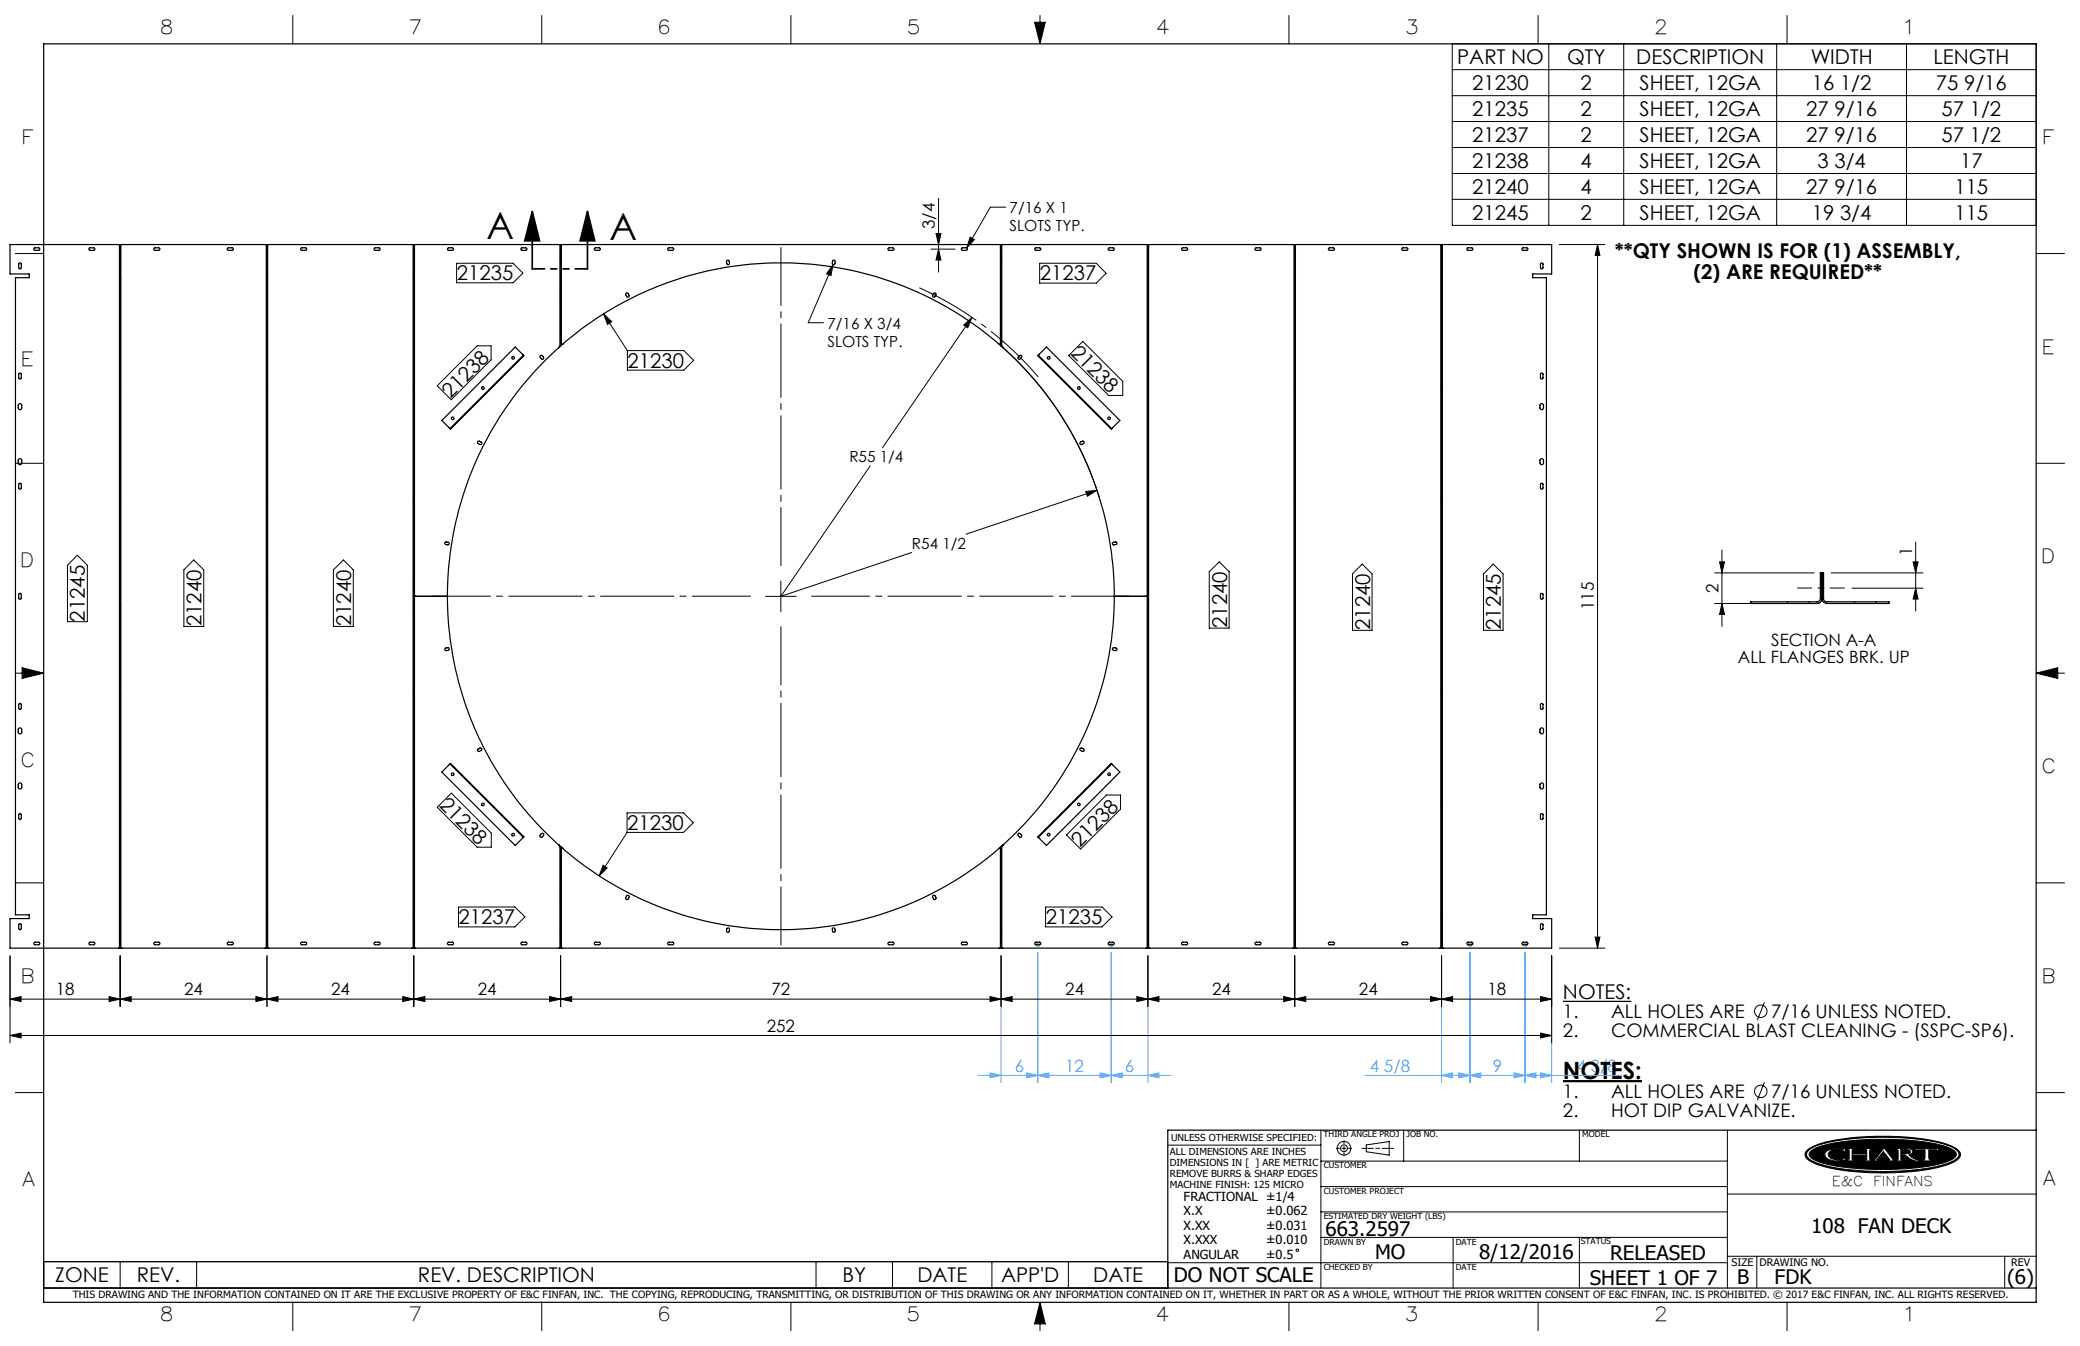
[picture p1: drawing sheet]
<svg xmlns="http://www.w3.org/2000/svg" width="432mm" height="279mm" viewBox="0 0 432 279" stroke-linecap="round" stroke-linejoin="round" font-family="sans-serif">
<g fill="none" stroke="#000" stroke-width=".21">
<path d="M60.8 3.2v5.9M112.5 3.2v5.9M164.2 3.2v5.9M214.8 4.6h2.2l-1.1 4.5zM215.9 3.2v5.9M267.6 3.2v5.9M301.5 9.1h121.2v37.7h-121.2zM301.5 14.5h121.2M301.5 19.9h121.2M319.3 3.2v5.9M321.5 9.1v37.7M337.1 9.1v37.7"/>
<path d="M368.8 9.1v37.7M371 3.2v5.9M395.8 9.1v37.7M301.5 25.2h121.2M301.5 30.6h121.2M301.5 36h121.2M3.2 52.6h5.9M94.8 54.6h11.7l2 2.1-2 2h-11.7zM172.9 54.9l-.4 2.3-.9-.4zM172.9 54.9l-5.1 12.1h3.2M193.3 51.7h5M194.3 48.5h1l-.5 2.3z"/>
<path d="M194.8 51.7l.5 2.3h-1zM194.8 41.2v15.3M201.4 49.2l.9 .5-1.6 1.8zM208.8 43h-3.2l-4.9 8.5M215.8 54.6h11.8l2 2.1-2 2.1h-11.8zM301.5 41.4h121.2M323.7 50.8h9.5M331.6 50.8l.5 2.2h-.9zM331.6 50.8v146M422.7 52.6h5.9M99.1 71.8h2.9v2.9l-8.3 8.3-2.9-2.9zM125.3 65.2l4.9 7.6"/>
<path d="M125.3 65.2l1.7 1.6-.9 .5zM130.2 72.8h11.8l2 2-2 2h-11.8zM200.1 67.5l1.7-1.6-.9 2.2zM201.8 65.9l-18.6 27.1M208.6 72.5a69.9 69.9 0 0 1 19.6 30.7M221.9 73.8l2.9-2.9 8.3 8.3v2.9h-2.9zM3.2 96.2h5.9M180.7 96.7l-18.6 27.1 27.2-9.1M422.7 96.2h5.9M16.1 115.3l2 2v11.7h-4.1v-11.7zM40.2 116.2l2.1 2.1v11.7h-4.1v-11.7zM69.2 118.3l2.1-2.1 2 2.1v11.7h-4.1z"/>
<path d="M225.4 102l2.3-.2-2 1.2zM227.7 101.8l-27.1 9.1M251 118.7l2.1-2.1 2.1 2.1v11.7h-4.2zM282.8 117.1l2 2v11.7h-4v-11.7zM310 117.1l2 2v11.7h-4v-11.7zM356 118.9h20.6M357 116.6h1l-.5 2.3zM357.5 114.2v15.8M380.2 118.9h19M397.2 116.6h1l-.5 2.3zM397.7 112.5v14.4M3.2 139.7h5.9"/>
<path d="M4.6 138.6l4.5 1.1-4.5 1.1zM158.9 123.8h6.4M162.1 120.6v6.4M356 125.3h21.6M357.5 125.3l.5 2.2h-1zM384.5 122.1h14.7M397.7 122.1l.5 2.3h-1zM422.7 139.7h5.9M422.7 139.7l4.5-1.1v2.2zM90.8 167.6l2.9-3 8.3 8.3v3h-2.9zM125.2 179.6l.8 .6-1.6 1.6zM130.2 168.7h11.7l2 2.1-2 2h-11.7z"/>
<path d="M130.2 172.8l-5.8 9M229.7 165h2.9v3l-8.3 8.2-2.9-2.9zM2.1 198.4v18.1M3.2 183.3h5.9M24.9 198.4v10.5M55.4 198.4v10.5M85.9 198.4v10.5M95.2 188.3h11.7l2.1 2-2.1 2.1h-11.7zM116.4 198.4v10.5M207.8 198.4v10.5M217.1 188.3h11.7l2.1 2-2.1 2.1h-11.7zM238.3 198.4v10.5"/>
<path d="M268.8 198.4v10.5M299.3 198.4v10.5M322.1 198.4v18.1M323.7 196.8h9.5M331.2 194.5h.9l-.5 2.3zM422.7 183.3h5.9M2.1 214.9l2.3-.4v.9zM2.1 214.9h320M2.1 207.4l2.3-.5v1zM2.1 207.4h320M22.6 206.9l2.3 .5-2.3 .5zM24.9 207.4l2.3-.5v1z"/>
<path d="M53.1 206.9l2.3 .5-2.3 .5zM55.4 207.4l2.3-.5v1zM83.6 206.9l2.3 .5-2.3 .5zM85.9 207.4l2.3-.5v1zM114.1 206.9l2.3 .5-2.3 .5zM116.4 207.4l2.3-.5v1zM205.5 206.9l2.3 .5-2.3 .5zM207.8 207.4l2.3-.5v1zM236 206.9l2.3 .5-2.3 .5zM238.3 207.4l2.3-.5v1zM266.5 206.9l2.3 .5-2.3 .5zM268.8 207.4l2.3-.5v1z"/>
<path d="M297 206.9l2.3 .5-2.3 .5zM299.3 207.4l2.3-.5v1zM319.8 206.9l2.3 .5-2.3 .5zM319.8 214.5l2.3 .4-2.3 .5zM366.3 208.1l-1.5 3.7M3.2 226.8h5.9M242.4 237.7h31.8M274.2 234.6v32.8M277.4 238.4h.7M278.6 238.4h.8M279 236.8v.7M279 238v.8"/>
<path d="M279 239.3v.6M279.9 238.4h.7M282.7 238.4h2.4M283.6 237.7l4.8-.7v2.8l-4.8-.7zM285.6 238.4h.8M286.9 238.4h2.4M291.4 234.6v6.4M327.9 234.6v6.4M358.6 234.6v32.8M366.3 224.7l-1.5 3.7M375.3 238.7a16.2 16.2 0 0 1 7.4-2.3 55.4 55.4 0 0 1 21.3 1.1l1.4 .6a1.73 1.73 0 0 1 1.5 2 7.1 7.1 0 0 1-4.3 2.2 56 56 0 0 1-24.6-.3 5 5 0 0 1-3.2-2l-.1-.1a1.17 1.17 0 0 1 .6-1.2zM375.4 238.9a12.8 12.8 0 0 1 6.4-2.2 59.4 59.4 0 0 1 21.7 .8 4.5 4.5 0 0 1 3.1 1.9 1.7 1.7 0 0 1-1.3 1.7 34.9 34.9 0 0 1-12.8 2l-2.2 .1a39.2 39.2 0 0 1-13.6-2l-.7-.3a1.2 1.2 0 0 1-.6-2z"/>
<path d="M375.8 239a15.4 15.4 0 0 1 7.6-2.1l3.6-.3 3.3-.1a44.5 44.5 0 0 1 14.2 1.7l.8 .4a1.03 1.03 0 0 1 .8 1 1.03 1.03 0 0 1-.8 1 25.5 25.5 0 0 1-9.5 2l-7.7 .1a33.6 33.6 0 0 1-11.3-1.9l-.8-.5a.79 .79 0 0 1-.2-1.3zM379 239.1a5 5 0 0 1 3.5-.6h.7v.2l-.2 .4-.6-.4a3.1 3.1 0 0 0-2.7 .4l-.2 .5 .2 .5a3.1 3.1 0 0 0 2.8 .5l.4-.3h.3l-.2 .5-.7 .1a3.6 3.6 0 0 1-3.3-.8l-.2-.6zM383.5 238.4h1.6v.2l-.6 .1v.8h3v-.8l-.5-.1v-.2h1.5v.2l-.3 .1-.1 .4 .1 1.5v.1l.3 .1v.2h-1.5v-.2h.4l.1-.2v-.8h-3v.8l.6 .2v.2h-1.6v-.2l.3-.1 .1-.1v-1.5v-.4l-.4-.1zM391 239l.6 .9h-1.3zM391 238.4h.3l1.7 2.3 .5 .1v.2h-1.6v-.2l.4-.1-.5-.6h-1.7l-.5 .7h.6v.2h-1.5v-.2l.5-.1zM393.6 238.4h2.3l.9 .2 .3 .4-.2 .5-.7 .2 1.2 .9 1.1 .2v.2a4.2 4.2 0 0 1-2.9-1.1l-1-.1v.9l.6 .1v.2h-1.6v-.2h.3l.2-.2v-1.8l-.5-.2zM394.6 238.6l1.8 .2 .2 .3-.2 .3-1.8 .1zM397.9 238.3l1 .2 3.7-.1-.3 .5h-.2l-.1-.2h-1.6l.1 1.9 .6 .2v.2h-2.2v-.2l.7-.2v-1.8l-1.6-.1-.2 .2h-.3zM402.1 238.9h.1M422.7 226.8h5.9M274.2 256.9h84.4M274.2 251.6h84.4"/>
<path d="M274.2 246.3h84.4M274.2 241h84.4M301.7 256.9v10.5M327.9 256.9v10.5M358.6 247.9h64.1M9.1 261.9h233.3v5.5h-233.3zM24.9 261.9v5.5M40.8 261.9v5.5M60.8 270.3v5.9M112.5 270.3v5.9M164.2 270.3v5.9M169.4 261.9v5.5"/>
<path d="M185.3 261.9v5.5M205.9 261.9v5.5M215.9 270.3v5.9M215.9 270.3l1.1 4.5h-2.2zM221.8 261.9v5.5M242.4 262.1h116.2M267.6 270.3v5.9M319.3 270.3v5.9M358.6 260.8h64.1M364.7 260.8v6.6M371 270.3v5.9M416.2 260.8v6.6"/>
<circle cx="365.5" cy="209.9" r="1.29"/>
<circle cx="279" cy="238.4" r=".71"/>
<circle cx="279" cy="238.4" r="1.41"/>
<circle cx="365.5" cy="226.6" r="1.29"/>
<circle cx="269.3" cy="259.5" r=".25"/>
</g>
<path d="M9.1 9.1h413.6v261.2h-413.6zM422.7 234.6h-180.3v32.8M9.1 267.4h413.6" fill="none" stroke="#000" stroke-width=".25"/>
<g fill="#000">
<path d="M383.5 238.4v.2h.3l.1 .2v1.8l-.1 .1-.3 .1v.2h1.6v-.2l-.6-.2v-.8h3v.9l-.5 .1v.2h1.5v-.2l-.3-.1-.1-.2v-1.6l.1-.3h.3v-.2h-1.5v.2l.5 .1v.8h-3v-.8l.6-.1v-.2zM391 238.4l-1.8 2.3-.5 .1v.2h1.5v-.2h-.6l.5-.7h1.7l.5 .6-.4 .1v.2h1.6v-.2l-.5-.1-1.7-2.3zM393.6 238.4v.2l.5 .2v1.8l-.2 .2h-.3v.2h1.6v-.2l-.6-.1v-.9l1.1 .1a3.2 3.2 0 0 0 2.8 1.1v-.2a3.4 3.4 0 0 1-2.3-1.1 .68 .68 0 0 0 .8-.2 .68 .68 0 0 0 0-.8l-.7-.3zM397.9 238.3l-.4 .6h.3l.2-.2 1.6 .1v1.8l-.2 .2h-.5v.2h2.2v-.2h-.5l-.2-.3v-1.7l1.6-.1 .1 .2h.2l.3-.5-4 .1zM375.8 239a14 14 0 0 1 6.9-2l6.1-.5h5l4.8 .4a16.3 16.3 0 0 1 7.2 2 .96 .96 0 0 1-.4 1.7 24.9 24.9 0 0 1-10.1 2l-6.5 .1-3.8-.2a21.2 21.2 0 0 1-8.8-2l-.4-.3-.2-.5zM379.1 239a1.04 1.04 0 0 0 .7 1.7 7 7 0 0 0 3.2 .1l.2-.5h-.3l-.5 .4a2.56 2.56 0 0 1-2.8-.8 1.28 1.28 0 0 1 1.4-1.3h.2a1.49 1.49 0 0 1 1.4 .2l.4 .3 .2-.6h-.6a4.7 4.7 0 0 0-3.5 .5zM375.3 238.7a19 19 0 0 1 8.8-2.5l4.1-.3h4.8a33.1 33.1 0 0 1 12.7 2.3l.2 .1a1.36 1.36 0 0 1 .9 2 9.1 9.1 0 0 1-5.1 2.2l-.4 .1a58.1 58.1 0 0 1-23.1-.6 5.6 5.6 0 0 1-3.4-1.9v-.8zM375.3 238.9a1.14 1.14 0 0 0 .6 1.9 24.5 24.5 0 0 0 9.8 2.2l4.1 .2 3.7-.1a33.7 33.7 0 0 0 11.9-2.1l.4-.2a1.19 1.19 0 0 0 .9-1.2 1.19 1.19 0 0 0-.9-1.1 21.6 21.6 0 0 0-8.8-2.1l-5.1-.3-4.7 .1a30.2 30.2 0 0 0-11.1 2.1z" fill-rule="evenodd"/>
<path d="M215.9 270.3l-1.1 4.5h2.2zM214.8 4.6h2.2l-1.1 4.5zM4.6 138.6l4.5 1.1-4.5 1.1zM422.7 139.7l4.5-1.1v2.2zM391 239l-.7 .9h1.3zM394.6 238.6v.9l1.7-.1a.38 .38 0 0 0 .3-.4 .38 .38 0 0 0-.5-.3z" fill-rule="evenodd"/>
</g>
<path d="M324.5 224.4h16.4" fill="none" stroke="#000" stroke-width=".46"/>
<path d="M324.5 207.9h14.1" fill="none" stroke="#000" stroke-width=".26"/>
<path d="M110.5 43.9l1.5 6.1h-3.1zM110.5 43.9v11.9M122 43.9l1.5 6.1h-3.1zM122 43.9v11.9" fill="none" stroke="#000" stroke-width=".35"/>
<path d="M215.5 78.3a70.2 70.2 0 0 0-24.7-18.6" fill="none" stroke="#000" stroke-width=".21" stroke-dasharray="15.2 1.3 1.3 1.3" stroke-dashoffset="1.6" stroke-linecap="butt"/>
<g fill="none" stroke="#53a9ff" stroke-width=".21">
<path d="M207.8 198.4v26.4M214.9 196.1h1M215.1 195.8l.7 .7M215.4 197.7v27.1M215.4 195.6v1M215.8 195.8l-.7 .7M230.2 196.1h1M230.3 195.8l.7 .7M230.7 197.7v27.1M230.7 195.6v1M231 195.8l-.7 .7M238.3 198.4v26.4"/>
<path d="M299.3 198.4v26.4M304.6 196.1h1M304.8 195.8l.7 .7M305.2 197.7v27.1M305.2 195.6v1M305.5 195.8l-.7 .7M316.1 196.1h1M316.2 195.8l.7 .7M316.6 197.7v27.1M316.6 195.6v1M316.9 195.8l-.7 .7M322.1 198.4v26.4"/>
<path d="M203.1 223.2h40M205.5 222.7l2.3 .5-2.3 .5zM213.1 222.7l2.3 .5-2.3 .5zM215.4 223.2l2.3-.5v1zM228.4 222.7l2.3 .5-2.3 .5zM230.7 223.2l2.3-.5v1zM238.3 223.2l2.3-.5v1zM283.4 223.2h53.2M299.3 223.2l2.3-.5v1zM302.9 222.7l2.3 .5-2.3 .5zM305.2 223.2l2.2-.5v1zM314.3 222.7l2.3 .5-2.3 .5z"/>
<path d="M316.6 223.2l2.2-.5v1zM319.8 222.7l2.3 .5-2.3 .5z"/>
</g>
<path d="M373.1 122.1h9.8" fill="none" stroke="#000" stroke-width=".21" stroke-dasharray="15.2 1.3 1.3 1.3" stroke-dashoffset="12.3"/>
<path d="M162.1 117.4v-66M155.8 123.8h-66.1M162.1 130.1v66M168.5 123.8h66" fill="none" stroke="#000" stroke-width=".21" stroke-dasharray="15.2 1.3 1.3 1.3" stroke-dashoffset="3.2"/>
<path d="M122 55.8h-11.5" fill="none" stroke="#000" stroke-width=".35" stroke-dasharray="6.3 1.3 1.3 1.3 1.3 1.3" stroke-dashoffset="3.8"/>
<g fill="#000">
<path d="M200.1 67.5l1.7-1.6-.9 2.2z"/>
<path d="M122 43.9l1.5 6.1h-3.1zM110.5 43.9l1.5 6.1h-3.1z"/>
<path d="M125.3 65.2l1.7 1.6-.9 .5zM125.2 179.6l.8 .6-1.6 1.6z"/>
</g>
<g fill="#53a9ff">
<path d="M314.3 222.7l2.3 .5-2.3 .5zM305.2 223.2l2.2-.5v1zM302.9 222.7l2.3 .5-2.3 .5zM299.3 223.2l2.3-.5v1zM215.4 223.2l2.3-.5v1zM205.5 222.7l2.3 .5-2.3 .5zM230.7 223.2l2.3-.5v1zM213.1 222.7l2.3 .5-2.3 .5z"/>
<path d="M316.6 223.2l2.2-.5v1zM319.8 222.7l2.3 .5-2.3 .5zM228.4 222.7l2.3 .5-2.3 .5zM238.3 223.2l2.3-.5v1z"/>
</g>
<g fill="#000">
<path d="M201.4 49.2l-.7 2.3 1.6-1.8zM172.9 54.9l-1.3 1.9 .9 .4zM225.4 102l.3 1 2-1.2z"/>
<path d="M357 116.6h1l-.5 2.3zM357.5 125.3l.5 2.2h-1z"/>
<path d="M331.2 194.5h.9l-.5 2.3zM331.6 50.8l.5 2.2h-.9zM194.8 51.7l.5 2.3h-1zM194.3 48.5h1l-.5 2.3zM397.7 122.1l.5 2.3h-1zM397.2 116.6h1l-.5 2.3z"/>
<path d="M53.1 206.9l2.3 .5-2.3 .5zM24.9 207.4l2.3-.5v1zM22.6 206.9l2.3 .5-2.3 .5zM2.1 207.4l2.3-.5v1z"/>
<path d="M85.9 207.4l2.3-.5v1zM114.1 206.9l2.3 .5-2.3 .5zM55.4 207.4l2.3-.5v1zM83.6 206.9l2.3 .5-2.3 .5zM116.4 207.4l2.3-.5v1zM205.5 206.9l2.3 .5-2.3 .5z"/>
<path d="M207.8 207.4l2.3-.5v1zM236 206.9l2.3 .5-2.3 .5zM299.3 207.4l2.3-.5v1zM319.8 206.9l2.3 .5-2.3 .5zM2.1 214.9l2.3-.4v.9zM319.8 214.5l2.3 .4-2.3 .5z"/>
<path d="M266.5 206.9l2.3 .5-2.3 .5zM238.3 207.4l2.3-.5v1zM297 206.9l2.3 .5-2.3 .5zM268.8 207.4l2.3-.5v1z"/>
</g>
<g fill="none" stroke="#000" stroke-width=".25">
<path d="M4 54.6h.2l.2 .2v.8l-.2 .2-.3-.2zM7.1 51.5l1-.1 .2 .3-.2 .3h-.9l-.2-.2zM18.5 51.5l1-.1 .2 .3-.2 .3h-.9l-.1-.2zM24.8 50.8h-22.7v6.1h4v.7h-2.9v132.3h2.9v.8h-4v6.1h22.7M24.8 50.8h.3M24.8 50.8v146M24.9 50.8v146M25.1 50.8h30.2M25.1 50.8v146M32 51.5l1-.1 .2 .4-.2 .2h-.9l-.2-.2zM47.2 51.5l1-.1 .2 .4-.2 .2h-.8l-.2-.2zM55.3 50.8h.3"/>
<path d="M55.3 50.8v146M55.4 50.8v146M55.6 50.8h30.2M55.6 50.8v146M62.5 51.5l1-.1 .2 .4-.2 .2h-.9l-.2-.2zM77.7 51.5l1-.1 .2 .4-.2 .2h-.8l-.3-.2zM85.8 50.8h.2M85.8 50.8v146M85.9 50.8v146M86 50.8h30.2M86 50.8v146M93 51.5l.9-.1 .3 .4-.3 .2h-.8l-.2-.2z"/>
<path d="M108.2 51.5l1-.1 .2 .4-.2 .2h-.9l-.2-.2zM116.2 50.8h.3M116.2 50.8v21M116.4 50.8v21M116.5 50.8h91.2M116.5 50.8v20.9M123.4 51.5l1-.1 .2 .4-.2 .2h-.8l-.2-.2zM138.7 51.5l1-.1 .2 .4-.2 .2h-.9l-.2-.2zM150.9 54h.3l.2 .2v.5l-.1 .2h-.3l-.1-.2zM172.9 54h.3l.2 .3-.1 .5-.2 .1a.25 .25 0 0 1-.2 0 .25 .25 0 0 1-.1-.3zM184.4 51.5l1-.1 .2 .4-.2 .2h-.9l-.2-.2zM199.6 51.5l1-.1 .2 .4-.2 .2h-.8l-.2-.2z"/>
<path d="M207.7 50.8h.3M207.7 50.8v20.9M207.8 50.8v21M208 50.8h30.2M208 50.8v21M214.9 51.5l1-.1 .2 .4-.2 .2h-.9l-.2-.2zM230.1 51.5l1-.1 .2 .4-.2 .2h-.8l-.3-.2zM238.2 50.8h.2M238.2 50.8v146M238.3 50.8v146M238.4 50.8h30.2M238.4 50.8v146"/>
<path d="M245.4 51.5l.9-.1 .3 .4-.3 .2h-.8l-.2-.2zM260.6 51.5l1-.1 .2 .4-.2 .2h-.9l-.2-.2zM268.6 50.8h.3M268.6 50.8v146M268.8 50.8v146M268.9 50.8h30.2M268.9 50.8v146M275.8 51.5l1-.1 .2 .4-.2 .2h-.8l-.2-.2zM291.1 51.5l1-.1 .2 .4-.2 .2h-.9l-.2-.2zM299.1 50.8h.3M299.1 50.8v146M299.3 50.8v146"/>
<path d="M299.4 50.8h22.7v6.1h-3.9v.7h2.8v132.3h-2.8v.8h3.9v6.1h-22.7M299.4 50.8v146M304.6 51.5l1-.1 .2 .3-.2 .3h-.9l-.2-.2zM316.1 51.5l.9-.1 .2 .3-.2 .3h-.9l-.2-.2zM319.8 54.7l.3-.1 .2 .2v.8l-.2 .2-.3-.2zM4 77.5l.2-.1 .2 .2v.9l-.2 .2-.3-.2zM108.7 73.7l-1.7-1.7-15.3 15.3 1.7 1.7M108.7 73.7l.1 .1-15.3 15.3-.1-.1M108.7 73.7l-15.3 15.3M112.2 73.8h.3l.4 .4-.1 .3-.2 .1-.5-.4v-.3zM116 72.2a69 69 0 0 0-23.1 51.6M116.2 71.8l-.2 .4"/>
<path d="M116.2 71.8h.2M116.4 71.8l-.4 .4M116.4 71.7h.1M116.5 71.7a69.3 69.3 0 0 1 91.2 0M130 60.9l.2-.1 .2 .2 .2 .3-.1 .3h-.4l-.2-.4zM193.9 60.9a.28 .28 0 0 1 .3 0 .28 .28 0 0 1 .1 .3l-.3 .5-.3-.1-.1-.3zM207.7 71.7h.1M207.8 71.8l.4 .4M207.8 71.8h.2M208 71.8l.2 .4M208.2 72.2a69 69 0 0 1 23.1 51.6M211.7 73.8h.3l.1 .3-.3 .4-.3 .1-.2-.4z"/>
<path d="M215.5 73.7l1.7-1.7 15.3 15.3-1.7 1.7M215.5 73.7l-.1 .1 15.3 15.3 .1-.1M215.5 73.7l15.3 15.3M319.8 77.5l.3-.1 .2 .2v.9l-.2 .2-.3-.2zM3.8 95.4l.3-.2 .4 .2v.7l-.2 .3h-.3l-.2-.1zM3.8 84l.3-.2 .4 .2v.7l-.2 .3h-.3l-.2-.2zM99.2 91.7l.2-.2 .5 .3a.28 .28 0 0 1 .1 .3 .28 .28 0 0 1-.4 .2l-.4-.3zM224.3 91.8l.5-.3 .3 .3-.1 .2-.6 .3a.28 .28 0 0 1-.2-.2 .28 .28 0 0 1 .1-.3zM319.8 83.9l.3-.1 .3 .2v.7l-.2 .3h-.3l-.2-.2v-.7zM319.8 95.3l.3-.1 .3 .2v.7l-.2 .3h-.3l-.2-.1v-.7zM4 100.4l.2-.1 .2 .2v.9l-.2 .2-.3-.2zM92.4 112.5l.7 .1 .2 .3-.2 .2-.6-.1-.2-.2z"/>
<path d="M231 112.6l.7-.1 .2 .3-.2 .2-.6 .1-.2-.2zM319.8 100.4l.3-.1 .2 .2v.9l-.2 .2-.3-.2zM378.2 118.9v5.3M4 123.2h.2l.2 .1v.9l-.2 .2-.3-.2zM85.9 123.8h.1M86 123.8h.3M86.3 123.8h6.6M92.4 134.5l.7-.1 .2 .4-.3 .2h-.5l-.2-.2zM92.9 123.8a69.2 69.2 0 0 0 23.1 51.6M231 134.5h.8v.5l-.8-.1-.1-.1zM231.3 123.8a69.2 69.2 0 0 1-23.1 51.6M231.3 123.8h6.6"/>
<path d="M237.9 123.8h.3M238.2 123.8h.1M319.8 123.3l.3-.1 .2 .1v.9l-.2 .2-.3-.2zM363.5 124.9h13.7a.66 .66 0 0 0 .7-.7v-5.3h.7v5.3a.61 .61 0 0 0 .6 .7h12.9v.4h-12.9a1.09 1.09 0 0 1-1-1.1 1.02 1.02 0 0 1-1 1.1h-13.7zM3.8 151.3l.3-.2 .4 .2v.7l-.2 .3h-.3l-.2-.1zM4 146.1l.2-.1 .2 .2v.9l-.2 .2-.3-.2zM93.4 158.6l-1.7 1.7 15.3 15.2 1.7-1.7M93.4 158.6l.1-.1 15.3 15.2-.1 .1M93.4 158.6l15.3 15.2M99.2 155.6l.6-.3a.27 .27 0 0 1 .2 .2 .27 .27 0 0 1-.1 .3l-.6 .2zM224.2 155.4l.3-.1 .5 .2v.5l-.7-.2zM230.8 158.6l1.7 1.7-15.3 15.2-1.7-1.7"/>
<path d="M230.8 158.6l-.1-.1-15.3 15.2 .1 .1M230.8 158.6l-15.3 15.2M319.8 151.2l.3-.1 .3 .2v.7l-.2 .3h-.3l-.2-.1zM319.8 146.1l.3-.1 .2 .2v.9l-.2 .2-.3-.2zM3.8 162.7l.3-.2 .4 .2v.7l-.2 .4h-.3l-.2-.2zM4 168.9h.2l.2 .2v.8l-.2 .2-.3-.2zM112.4 173h.4l.1 .3-.4 .5h-.2l-.2-.3zM116 175.4l.2 .4M116 175.4l.4 .4M116.2 175.8v21M116.2 175.8h.2M116.4 175.8v21"/>
<path d="M116.4 175.9h.1M116.5 175.9a69.3 69.3 0 0 0 91.2 0M116.5 175.9v20.9M207.7 175.9v20.9M207.7 175.9h.1M207.8 175.8h.2M207.8 175.8v21M208 175.8v21M208.2 175.4l-.2 .4M208.2 175.4l-.4 .4M211.4 173h.3l.4 .3v.4l-.3 .1-.4-.3zM319.8 162.6l.3-.1 .3 .2v.7l-.2 .4h-.3l-.2-.2v-.7z"/>
<path d="M319.8 169l.3-.1 .2 .2v.8l-.2 .2-.3-.2zM4 191.8l.2-.1 .2 .2v.9l-.2 .2-.3-.2zM7.1 195.6h1l.2 .3-.2 .2h-.9l-.2-.2zM18.5 195.7l1-.1 .2 .3-.2 .2h-.9l-.1-.2zM24.8 196.8h.3M25.1 196.8h30.2M32 195.7l1-.1 .2 .3-.2 .2h-.9l-.2-.2zM47.2 195.7l1-.1 .2 .3-.2 .2h-.8l-.2-.2zM55.3 196.8h.3M55.6 196.8h30.2M62.5 195.7l1-.1 .2 .3-.2 .2h-.9l-.2-.2zM77.7 195.7l1-.1 .2 .3-.2 .2h-.8l-.3-.2z"/>
<path d="M85.8 196.8h.2M86 196.8h30.2M93 195.7l.9-.1 .3 .3-.3 .2h-.8l-.2-.2zM108.2 195.7l1-.1 .2 .3-.2 .2h-.9l-.2-.2zM116.2 196.8h.3M116.5 196.8h91.2M123.4 195.7l1-.1 .2 .3-.2 .2h-.8l-.2-.2zM130.1 185.9l.3-.1 .2 .2-.2 .6a.29 .29 0 0 1-.4 .1 .29 .29 0 0 1-.1-.4zM138.7 195.7l1-.1 .2 .3-.2 .2h-.9l-.2-.2zM151 192.7l.3-.1 .1 .3-.2 .6h-.3l-.1-.2zM172.9 192.7l.4 .1 .1 .5-.2 .2h-.3l-.1-.2zM184.4 195.7l1-.1 .2 .3-.2 .2h-.9l-.2-.2z"/>
<path d="M193.6 185.9h.4l.3 .5a.26 .26 0 0 1-.2 .3 .26 .26 0 0 1-.3-.1l-.2-.4zM199.6 195.7l1-.1 .2 .3-.2 .2h-.8l-.2-.2zM207.7 196.8h.3M208 196.8h30.2M214.9 195.7l1-.1 .2 .3-.2 .2h-.9l-.2-.2zM230.1 195.7l1-.1 .2 .3-.2 .2h-.8l-.3-.2zM238.2 196.8h.2M238.4 196.8h30.2M245.4 195.7l.9-.1 .3 .3-.3 .2h-.8l-.2-.2zM260.6 195.7l1-.1 .2 .3-.2 .2h-.9l-.2-.2zM268.6 196.8h.3M268.9 196.8h30.2"/>
<path d="M275.8 195.7l1-.1 .2 .3-.2 .2h-.8l-.2-.2zM291.1 195.7l1-.1 .2 .3-.2 .2h-.9l-.2-.2zM299.1 196.8h.3M304.6 195.7l1-.1 .2 .3-.2 .2h-.9l-.2-.2zM316.1 195.6h.9l.2 .3-.2 .2h-.9l-.2-.2zM319.8 191.8l.3-.1 .2 .2v.9l-.2 .2-.3-.2z"/>
<circle cx="106.5" cy="74.3" r=".27"/>
<circle cx="217.7" cy="74.3" r=".27"/>
<circle cx="94" cy="86.8" r=".27"/>
<circle cx="100.2" cy="80.6" r=".27"/>
<circle cx="224" cy="80.6" r=".27"/>
<circle cx="230.2" cy="86.8" r=".27"/>
<circle cx="94" cy="160.7" r=".27"/>
<circle cx="100.2" cy="167" r=".27"/>
<circle cx="106.5" cy="173.3" r=".27"/>
<circle cx="217.7" cy="173.3" r=".27"/>
<circle cx="224" cy="167" r=".27"/>
<circle cx="230.2" cy="160.7" r=".27"/>
</g>
<g fill="none" stroke="#000" stroke-width=".21" stroke-dasharray="1.3 .6">
<path d="M24.8 58.1h.2M25 57.4h-.2M25 58h.1M25.1 57.4h-.1M55.3 58h.1M55.4 58h.2M55.4 57.4h-.1M55.6 57.4h-.2M85.8 58h.1M85.9 57.4h-.1M85.9 58h.2M86.1 57.4h-.2"/>
<path d="M116.3 54.2h.1M116.4 53.6h-.1M116.4 54.2h.1M116.5 53.6h-.1M207.7 54.2h.1M207.8 54.2h.2M207.8 53.6h-.1M208 53.6h-.2M238.2 58h.1M238.3 58h.2M238.3 57.4h-.1M238.5 57.4h-.2"/>
<path d="M268.7 58h.1M268.8 57.4h-.1M268.8 58h.1M268.9 57.4h-.1M299.1 58h.2M299.3 58.1h.1M299.3 57.4h-.2M299.4 57.4h-.1M116 72.1h.1M116.3 61.8h.1M116.4 71.7l.4-.3M116.4 61.2h-.1"/>
<path d="M116.4 61.8h.1M116.5 61.2h-.1M116.8 71.4h.1M207.4 71.4l.4 .3M207.4 71.4h.1M207.7 61.8h.1M207.8 61.8h.2M207.8 61.2h-.1M208 61.2h-.2M208.2 72.1h.1M24.8 80.9h.2M25 80.2h-.2"/>
<path d="M25 80.9h.1M25.1 80.3h-.1M55.3 80.9h.1M55.4 80.9h.2M55.4 80.3h-.1M55.6 80.3h-.2M85.8 80.9h.1M85.9 80.3h-.1M85.9 80.9h.2M86.1 80.3h-.2M238.2 80.9h.1M238.3 80.9h.2"/>
<path d="M238.3 80.3h-.1M238.5 80.3h-.2M268.7 80.9h.1M268.8 80.3h-.1M268.8 80.9h.1M268.9 80.3h-.1M299.1 80.9h.2M299.3 80.9h.1M299.3 80.3h-.2M299.4 80.2h-.1M24.8 103.8h.2M25 103.1h-.2"/>
<path d="M25 103.7h.1M25.1 103.2h-.1M55.3 103.7h.1M55.4 103.7h.2M55.4 103.2h-.1M55.6 103.2h-.2M85.8 103.7h.1M85.9 103.2h-.1M85.9 103.7h.2M86.1 103.2h-.2M238.2 103.7h.1M238.3 103.7h.2"/>
<path d="M238.3 103.2h-.1M238.5 103.2h-.2M268.7 103.7h.1M268.8 103.2h-.1M268.8 103.7h.1M268.9 103.2h-.1M299.1 103.7h.2M299.3 103.8h.1M299.3 103.2h-.2M299.4 103.1h-.1M24.8 121.5h.2M24.8 126.6h.2"/>
<path d="M25 120.9h-.2M25 126h-.2M25 121.5h.1M25 126.6h.1M25.1 120.9h-.1M25.1 126h-.1M55.3 126.6h.1M55.3 121.5h.1M55.4 126.6h.2M55.4 121.5h.2M55.4 126h-.1M55.4 120.9h-.1"/>
<path d="M55.6 126h-.2M55.6 120.9h-.2M85.8 121.5h.1M85.8 126.6h.1M85.9 120.9h-.1M85.9 126h-.1M85.9 126.6h.2M85.9 121.5h.2M86.1 126h-.2M86.1 120.9h-.2M238.2 121.5h.1M238.2 126.6h.1"/>
<path d="M238.3 121.5h.2M238.3 126.6h.2M238.3 120.9h-.1M238.3 126h-.1M238.5 120.9h-.2M238.5 126h-.2M268.7 121.5h.1M268.7 126.6h.1M268.8 120.9h-.1M268.8 126h-.1M268.8 121.5h.1M268.8 126.6h.1"/>
<path d="M268.9 120.9h-.1M268.9 126h-.1M299.1 121.5h.2M299.1 126.6h.2M299.3 121.5h.1M299.3 126.6h.1M299.3 120.9h-.2M299.3 126h-.2M299.4 120.9h-.1M299.4 126h-.1M377.9 122.8h.3M378.2 121.4h-.3"/>
<path d="M378.2 122.8h.4M378.6 121.4h-.4M24.8 144.4h.2M25 143.7h-.2M25 144.4h.1M25.1 143.8h-.1M55.3 144.4h.1M55.4 144.4h.2M55.4 143.8h-.1M55.6 143.8h-.2M85.8 144.4h.1M85.9 143.8h-.1"/>
<path d="M85.9 144.4h.2M86.1 143.8h-.2M238.2 144.4h.1M238.3 144.4h.2M238.3 143.8h-.1M238.5 143.8h-.2M268.7 144.4h.1M268.8 143.8h-.1M268.8 144.4h.1M268.9 143.8h-.1M299.1 144.4h.2M299.3 144.4h.1"/>
<path d="M299.3 143.8h-.2M299.4 143.7h-.1M24.8 167.3h.2M25 166.6h-.2M25 167.2h.1M25.1 166.7h-.1M55.3 167.2h.1M55.4 167.2h.2M55.4 166.7h-.1M55.6 166.7h-.2M85.8 167.2h.1M85.9 166.7h-.1"/>
<path d="M85.9 167.2h.2M86.1 166.7h-.2M116 175.4h.1M116.8 176.1h.1M116.8 176.1l-.4-.3M207.4 176.1h.1M207.8 175.8l-.4 .3M208.2 175.4h.1M238.2 167.2h.1M238.3 167.2h.2M238.3 166.7h-.1M238.5 166.7h-.2"/>
<path d="M268.7 167.2h.1M268.8 166.7h-.1M268.8 167.2h.1M268.9 166.7h-.1M299.1 167.2h.2M299.3 167.3h.1M299.3 166.7h-.2M299.4 166.6h-.1M24.8 190.2h.2M25 189.4h-.2M25 190.1h.1M25.1 189.5h-.1"/>
<path d="M55.3 190.1h.1M55.4 190.1h.2M55.4 189.5h-.1M55.6 189.5h-.2M85.8 190.1h.1M85.9 189.5h-.1M85.9 190.1h.2M86.1 189.5h-.2M116.3 186.3h.1M116.3 193.9h.1M116.4 185.7h-.1M116.4 193.3h-.1"/>
<path d="M116.4 186.3h.1M116.4 193.9h.1M116.5 185.7h-.1M116.5 193.3h-.1M207.7 193.9h.1M207.7 186.3h.1M207.8 193.9h.2M207.8 186.3h.2M207.8 193.3h-.1M207.8 185.7h-.1M208 193.3h-.2M208 185.7h-.2"/>
<path d="M238.2 190.1h.1M238.3 190.1h.2M238.3 189.5h-.1M238.5 189.5h-.2M268.7 190.1h.1M268.8 189.5h-.1M268.8 190.1h.1M268.9 189.5h-.1M299.1 190.1h.2M299.3 190.2h.1M299.3 189.5h-.2M299.4 189.4h-.1"/>
</g>
<path d="M370.9 124.9l.4 .4M375.5 124.9l.3 .4M378.6 122.5l-.4 .3M385.1 124.9l-.3 .4M389.6 124.9l-.3 .4" fill="none" stroke="#000" stroke-width=".21"/>
<g font-size="7.8">
<text x="101" y="49.6">A</text>
<text x="126.6" y="49.8">A</text>
</g>
<text font-size="4.9" x="324.5" y="223.9">NOTES:</text>
<g font-size="4.2">
<text x="302.5" y="13.3">PART NO</text>
<text x="325.3" y="13.3">QTY</text>
<text x="339.7" y="13.3">DESCRIPTION</text>
<text x="375.9" y="13.3">WIDTH</text>
<text x="401.4" y="13.3">LENGTH</text>
<text x="305.6" y="18.7">21230</text>
<text x="328.1" y="18.7">2</text>
<text x="340.4" y="18.7">SHEET, 12GA</text>
<text x="376.1" y="18.7">16 1/2</text>
<text x="401.9" y="18.7">75 9/16</text>
<text x="305.6" y="24.1">21235</text>
<text x="305.6" y="29.4">21237</text>
<text x="328.1" y="24.1">2</text>
<text x="328.1" y="29.4">2</text>
<text x="340.4" y="24.1">SHEET, 12GA</text>
<text x="340.4" y="29.4">SHEET, 12GA</text>
<text x="374.9" y="24.1">27 9/16</text>
<text x="374.9" y="29.4">27 9/16</text>
<text x="403" y="24.1">57 1/2</text>
<text x="403" y="29.4">57 1/2</text>
<text x="305.6" y="34.8">21238</text>
<text x="328.1" y="34.8">4</text>
<text x="340.4" y="34.8">SHEET, 12GA</text>
<text x="377.3" y="34.8">3 3/4</text>
<text x="406.9" y="34.8">17</text>
<text x="305.6" y="40.2">21240</text>
<text x="328.1" y="40.2">4</text>
<text x="340.4" y="40.2">SHEET, 12GA</text>
<text x="374.9" y="40.2">27 9/16</text>
<text x="405.7" y="40.2">115</text>
<text x="305.6" y="45.6">21245</text>
<text x="328.1" y="45.6">2</text>
<text x="340.4" y="45.6">SHEET, 12GA</text>
<text x="376.1" y="45.6">19 3/4</text>
<text x="405.7" y="45.6">115</text>
<text x="335.2" y="53.6">**QTY SHOWN IS FOR (1) ASSEMBLY,</text>
<text x="94.9" y="58.2">21235</text>
<text x="215.9" y="58.2">21237</text>
<text x="351.5" y="57.8">(2) ARE REQUIRED**</text>
<text x="130.3" y="76.3">21230</text>
<text x="222.1" y="73.6" transform="rotate(45 222.1 73.6)">21238</text>
<text x="93.5" y="82.7" transform="rotate(-45 93.5 82.7)">21238</text>
<text x="17.6" y="129" transform="rotate(-90 17.6 129)">21245</text>
<text x="41.8" y="130" transform="rotate(-90 41.8 130)">21240</text>
<text x="72.9" y="130" transform="rotate(-90 72.9 130)">21240</text>
<text x="254.7" y="130.4" transform="rotate(-90 254.7 130.4)">21240</text>
<text x="284.4" y="130.8" transform="rotate(-90 284.4 130.8)">21240</text>
<text x="311.6" y="130.8" transform="rotate(-90 311.6 130.8)">21245</text>
<text x="91" y="167.3" transform="rotate(45 91 167.3)">21238</text>
<text x="130.2" y="172.3">21230</text>
<text x="224.1" y="176" transform="rotate(-45 224.1 176)">21238</text>
<text x="95.2" y="191.8">21237</text>
<text x="217.1" y="191.8">21235</text>
<text x="324.5" y="207.4">NOTES:</text>
<text x="275.2" y="256.5">663.2597</text>
<text x="376" y="255.9">108 FAN DECK</text>
<text x="285.5" y="261.4">MO</text>
<text x="307.1" y="261.3">8/12/2016</text>
<text x="334.3" y="261.6">RELEASED</text>
<text x="11.5" y="266.2">ZONE</text>
<text x="28.4" y="266.2">REV.</text>
<text x="86.8" y="266.2">REV. DESCRIPTION</text>
<text x="174.9" y="266.2">BY</text>
<text x="190.4" y="266.2">DATE</text>
<text x="207.8" y="266.2">APP'D</text>
<text x="227" y="266.2">DATE</text>
<text x="243.7" y="266.1">DO NOT SCALE</text>
<text x="330" y="266.7">SHEET 1 OF 7</text>
<text x="360.6" y="266.5">B</text>
<text x="368.4" y="266.6">FDK</text>
<text x="416.7" y="266.5">(6)</text>
</g>
<g font-size="4">
<text x="33.6" y="7.1">8</text>
<text x="85.2" y="7.1">7</text>
<text x="137" y="7.1">6</text>
<text x="188.6" y="7.1">5</text>
<text x="240.3" y="7.1">4</text>
<text x="292.1" y="7.1">3</text>
<text x="343.8" y="7.1">2</text>
<text x="395.7" y="7.1">1</text>
<text x="4.9" y="29.8">F</text>
<text x="424.5" y="29.9">F</text>
<text x="4.8" y="76">E</text>
<text x="424.3" y="73.5">E</text>
<text x="4.7" y="117.7">D</text>
<text x="424.2" y="116.9">D</text>
<text x="4.7" y="159.3">C</text>
<text x="424.2" y="160.4">C</text>
<text x="4.8" y="204">B</text>
<text x="424.3" y="204">B</text>
<text x="4.8" y="246.1">A</text>
<text x="424.3" y="246">A</text>
<text x="33.6" y="274.3">8</text>
<text x="85.2" y="274.3">7</text>
<text x="137" y="274.3">6</text>
<text x="188.6" y="274.3">5</text>
<text x="240.3" y="274.3">4</text>
<text x="292.1" y="274.3">3</text>
<text x="343.8" y="274.3">2</text>
<text x="395.8" y="274.3">1</text>
</g>
<g font-size="3.9">
<text x="324.5" y="211.4">1.</text>
<text x="324.5" y="215.2">2.</text>
<text x="334.5" y="215.2">COMMERCIAL BLAST CLEANING - (SSPC-SP6).</text>
<text x="334.5" y="211.4">ALL HOLES ARE</text>
<text x="367.7" y="211.4">7/16 UNLESS NOTED.</text>
<text x="324.5" y="228">1.</text>
<text x="334.5" y="228">ALL HOLES ARE</text>
<text x="367.7" y="228">7/16 UNLESS NOTED.</text>
<text x="324.5" y="231.9">2.</text>
<text x="334.5" y="231.9">HOT DIP GALVANIZE.</text>
</g>
<g font-size="3.5">
<text x="194.1" y="47.6" transform="rotate(-90 194.1 47.6)">3/4</text>
<text x="396.9" y="115.5" transform="rotate(-90 396.9 115.5)">1</text>
<text x="356.7" y="123" transform="rotate(-90 356.7 123)">2</text>
<text x="330.9" y="126.7" transform="rotate(-90 330.9 126.7)">115</text>
<text x="360.8" y="137.6">ALL FLANGES BRK. UP</text>
<text x="367.7" y="134.1">SECTION A-A</text>
<text x="11.6" y="206.6">18</text>
<text x="38.2" y="206.6">24</text>
<text x="68.7" y="206.6">24</text>
<text x="99.2" y="206.6">24</text>
<text x="160.2" y="206.6">72</text>
<text x="221.1" y="206.6">24</text>
<text x="251.6" y="206.6">24</text>
<text x="282.1" y="206.6">24</text>
<text x="308.8" y="206.6">18</text>
<text x="159.2" y="214.2">252</text>
</g>
<g font-size="3.5" fill="#53a9ff">
<text x="210.7" y="222.4">6</text>
<text x="221.1" y="222.4">12</text>
<text x="233.5" y="222.4">6</text>
<text x="284.4" y="222.4">4 5/8</text>
<text x="309.9" y="222.4">9</text>
<text x="327.3" y="222.4">4 3/8</text>
</g>
<g font-size="3.2">
<text x="209.6" y="44.2">7/16 X 1</text>
<text x="209.6" y="48">SLOTS TYP.</text>
<text x="171.8" y="68.2">7/16 X 3/4</text>
<text x="171.8" y="72">SLOTS TYP.</text>
<text x="176.4" y="96">R55 1/4</text>
<text x="189.3" y="114">R54 1/2</text>
</g>
<g font-size="2.8">
<text x="380.3" y="246.2">E&amp;C</text>
<text x="388.9" y="246.2">FINFANS</text>
</g>
<g font-size="2.6">
<text x="245.7" y="249.3">FRACTIONAL ±1/4</text>
<text x="245.7" y="252.3">X.X</text>
<text x="245.7" y="255.3">X.XX</text>
<text x="262.9" y="252.3">±0.062</text>
<text x="262.9" y="255.3">±0.031</text>
<text x="245.7" y="258.3">X.XXX</text>
<text x="245.7" y="261.3">ANGULAR</text>
<text x="262.9" y="258.3">±0.010</text>
<text x="262.9" y="261.3">±0.5</text>
</g>
<g font-size="2.2">
<text x="359.5" y="262.8">SIZE</text>
<text x="365.3" y="262.7">DRAWING NO.</text>
<text x="417.5" y="262.8">REV</text>
</g>
<text font-size="2.1" x="15.1" y="269.4">THIS DRAWING AND THE INFORMATION CONTAINED ON IT ARE THE EXCLUSIVE PROPERTY OF E&amp;C FINFAN, INC. THE COPYING, REPRODUCING, TRANSMITTING, OR DISTRIBUTION OF THIS DRAWING OR ANY INFORMATION CONTAINED ON IT, WHETHER IN PART OR AS A WHOLE, WITHOUT THE PRIOR WRITTEN CONSENT OF E&amp;C FINFAN, INC. IS PROHIBITED. © 2017 E&amp;C FINFAN, INC. ALL RIGHTS RESERVED.</text>
<g font-size="2">
<text x="242.9" y="239.8">ALL DIMENSIONS ARE INCHES</text>
<text x="243.1" y="236.8">UNLESS OTHERWISE SPECIFIED:</text>
<text x="242.9" y="242.1">DIMENSIONS IN [ ] ARE METRIC</text>
<text x="242.9" y="244.4">REMOVE BURRS &amp; SHARP EDGES</text>
<text x="242.9" y="246.7">MACHINE FINISH: 125 MICRO</text>
</g>
<g font-size="1.7">
<text x="274.8" y="236.1">THIRD ANGLE PROJ</text>
<text x="292" y="236.1">JOB NO.</text>
<text x="328.5" y="236.1">MODEL</text>
<text x="274.8" y="242.5">CUSTOMER</text>
<text x="274.8" y="247.8">CUSTOMER PROJECT</text>
<text x="274.8" y="253.1">ESTIMATED DRY WEIGHT (LBS)</text>
<text x="274.8" y="258.3">DRAWN BY</text>
<text x="274.8" y="263.6">CHECKED BY</text>
<text x="302.2" y="263.6">DATE</text>
<text x="302.2" y="258.3">DATE</text>
<text x="328.2" y="258.3">STATUS</text>
</g>
</svg>
